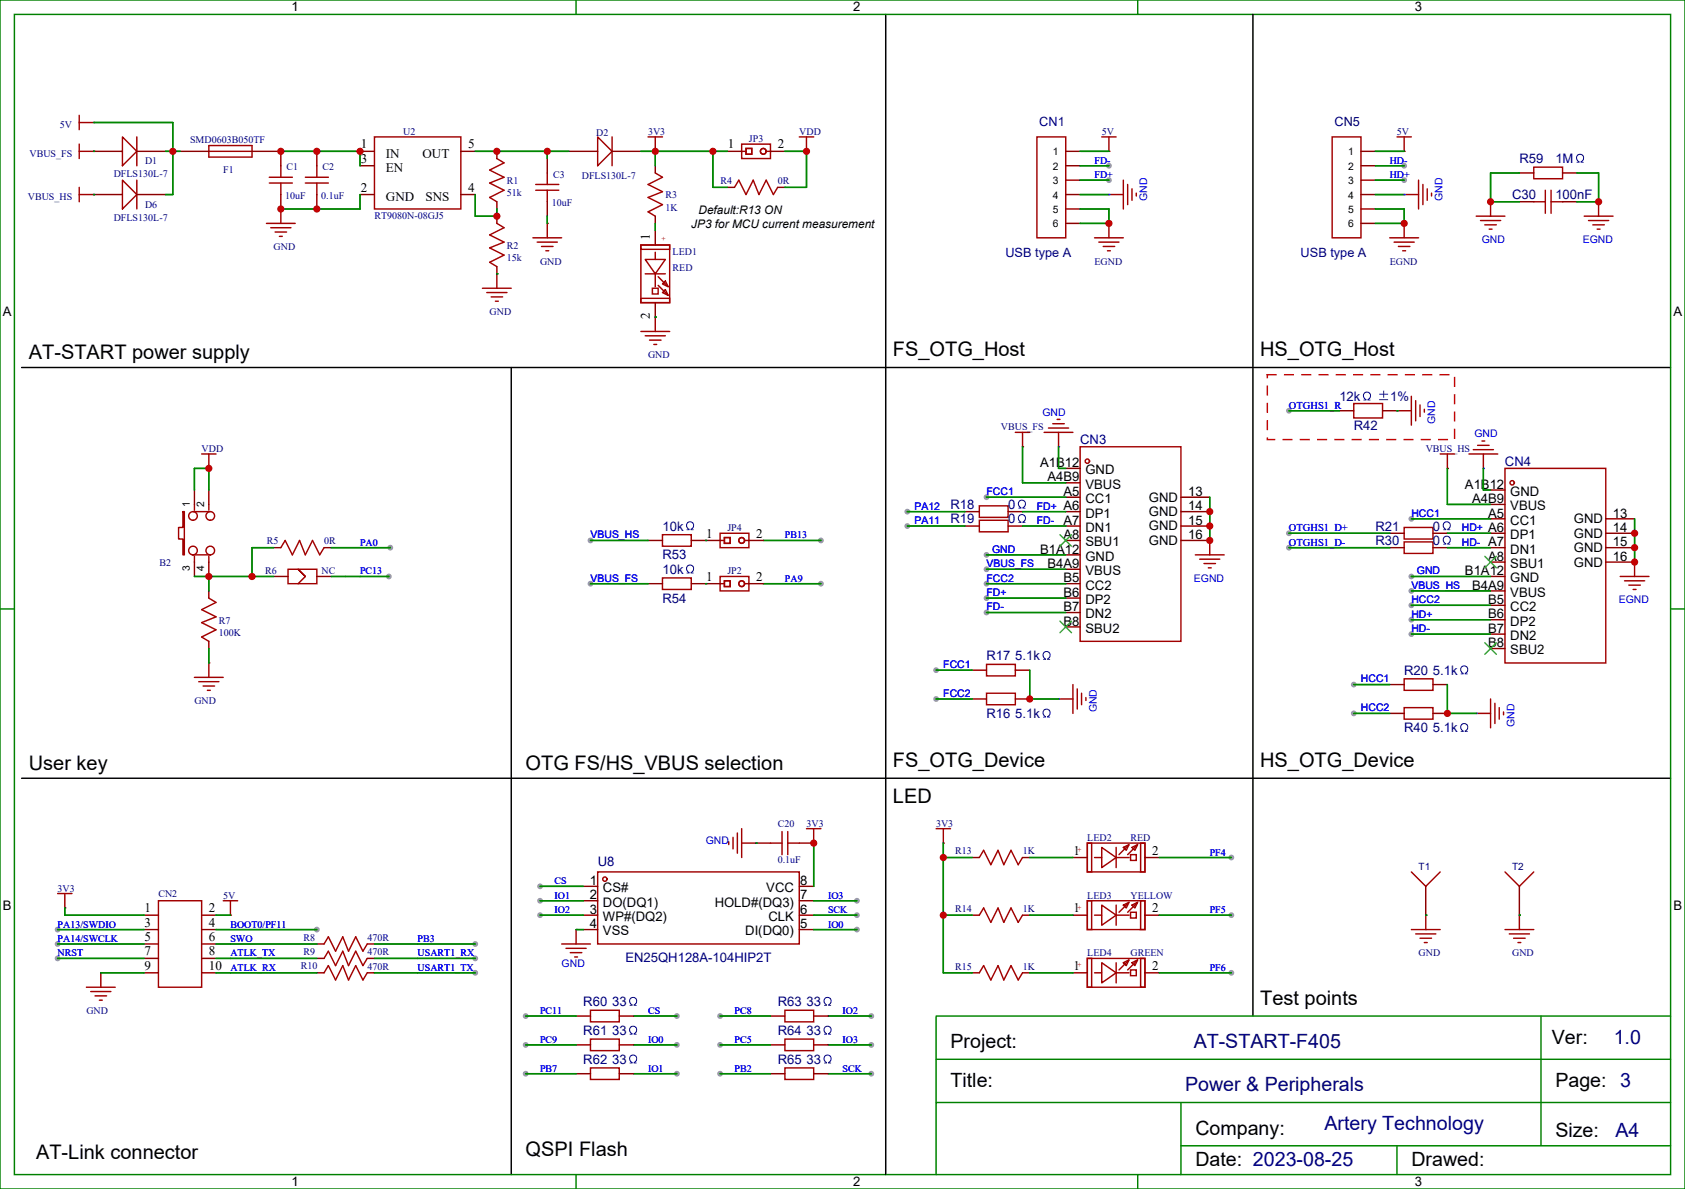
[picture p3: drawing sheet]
<svg xmlns="http://www.w3.org/2000/svg" width="413mm" height="291mm" viewBox="0 0 413 291" stroke-linecap="round" stroke-linejoin="round" font-family="sans-serif">
<g fill="#999">
<circle cx="95.3" cy="141.1" r=".71"/>
<circle cx="14.1" cy="227.5" r=".71"/>
<circle cx="14.1" cy="231.1" r=".71"/>
<circle cx="14.1" cy="234.6" r=".71"/>
<circle cx="116.4" cy="231.1" r=".71"/>
<circle cx="116.4" cy="234.6" r=".71"/>
<circle cx="116.4" cy="238.1" r=".71"/>
<circle cx="201.1" cy="132.3" r=".71"/>
<circle cx="201.1" cy="142.9" r=".71"/>
<circle cx="77.6" cy="227.5" r=".71"/>
<circle cx="222.3" cy="128.8" r=".71"/>
<circle cx="222.3" cy="125.2" r=".71"/>
<circle cx="229.3" cy="164" r=".71"/>
<circle cx="229.3" cy="171.1" r=".71"/>
<circle cx="241.7" cy="139.3" r=".71"/>
<circle cx="241.7" cy="135.8" r=".71"/>
<circle cx="241.7" cy="121.7" r=".71"/>
<circle cx="241.7" cy="142.9" r=".71"/>
<circle cx="241.7" cy="146.4" r=".71"/>
<circle cx="241.7" cy="149.9" r=".71"/>
<circle cx="331.6" cy="167.6" r=".71"/>
<circle cx="331.6" cy="174.6" r=".71"/>
<circle cx="345.7" cy="144.6" r=".71"/>
<circle cx="345.7" cy="141.1" r=".71"/>
<circle cx="345.7" cy="127" r=".71"/>
<circle cx="345.7" cy="148.2" r=".71"/>
<circle cx="345.7" cy="151.7" r=".71"/>
<circle cx="345.7" cy="155.2" r=".71"/>
<circle cx="344" cy="40.6" r=".71"/>
<circle cx="344" cy="44.1" r=".71"/>
<circle cx="271.6" cy="44.1" r=".71"/>
<circle cx="271.6" cy="40.6" r=".71"/>
<circle cx="315.7" cy="100.5" r=".71"/>
<circle cx="95.6" cy="134.1" r=".71"/>
<circle cx="144.6" cy="132.3" r=".71"/>
<circle cx="144.6" cy="142.9" r=".71"/>
<circle cx="315.7" cy="130.5" r=".71"/>
<circle cx="315.7" cy="134.1" r=".71"/>
<circle cx="301.6" cy="209.9" r=".71"/>
<circle cx="301.6" cy="224" r=".71"/>
<circle cx="301.6" cy="238.1" r=".71"/>
<circle cx="132.3" cy="217" r=".71"/>
<circle cx="132.3" cy="220.5" r=".71"/>
<circle cx="132.3" cy="224" r=".71"/>
<circle cx="209.9" cy="220.5" r=".71"/>
<circle cx="209.9" cy="224" r=".71"/>
<circle cx="209.9" cy="227.5" r=".71"/>
<circle cx="165.8" cy="248.7" r=".71"/>
<circle cx="165.8" cy="262.8" r=".71"/>
<circle cx="165.8" cy="255.8" r=".71"/>
<circle cx="213.4" cy="248.7" r=".71"/>
<circle cx="213.4" cy="262.8" r=".71"/>
<circle cx="213.4" cy="255.8" r=".71"/>
<circle cx="128.8" cy="248.7" r=".71"/>
<circle cx="128.8" cy="255.8" r=".71"/>
<circle cx="128.8" cy="262.8" r=".71"/>
<circle cx="176.4" cy="248.7" r=".71"/>
<circle cx="176.4" cy="255.8" r=".71"/>
<circle cx="176.4" cy="262.8" r=".71"/>
</g>
<path d="M65.3 54.7h7M66.3 55.7h5M67.4 56.8h2.8M68.4 57.9h.7M68.8 51.2v3.5" fill="none" stroke="#a10000" stroke-width=".35"/>
<circle cx="68.8" cy="51.2" r=".18" fill="#870000"/>
<path d="M130.5 58.2h7.1M131.6 59.3h4.9M134.1 54.7v3.5M132.6 60.3h2.9M133.7 61.4h.7" fill="none" stroke="#a10000" stroke-width=".35"/>
<circle cx="134.1" cy="54.7" r=".18" fill="#870000"/>
<path d="M19.4 30h3.5M19.4 28.2v3.6" fill="none" stroke="#a10000" stroke-width=".35"/>
<circle cx="22.9" cy="30" r=".18" fill="#870000"/>
<path d="M19.4 37h3.5M19.4 35.3v3.5" fill="none" stroke="#a10000" stroke-width=".35"/>
<circle cx="22.9" cy="37" r=".18" fill="#870000"/>
<path d="M158.7 33.5h3.6M160.5 33.5v3.5" fill="none" stroke="#a10000" stroke-width=".35"/>
<circle cx="160.5" cy="37" r=".18" fill="#870000"/>
<path d="M160.5 77.6v3.5M157 81.1h7M158 82.2h5M159.1 83.3h2.8M160.2 84.3h.7" fill="none" stroke="#a10000" stroke-width=".35"/>
<circle cx="160.5" cy="77.6" r=".18" fill="#870000"/>
<path d="M195.8 33.5h3.5M197.6 33.5v3.5" fill="none" stroke="#a10000" stroke-width=".35"/>
<circle cx="197.6" cy="37" r=".18" fill="#870000"/>
<path d="M14.1 218.7h3.5M15.9 218.7v3.5" fill="none" stroke="#a10000" stroke-width=".35"/>
<circle cx="15.9" cy="222.3" r=".18" fill="#870000"/>
<path d="M54.7 220.5h3.5M56.4 220.5v3.5" fill="none" stroke="#a10000" stroke-width=".35"/>
<circle cx="56.4" cy="224" r=".18" fill="#870000"/>
<path d="M24.7 238.1v3.6M21.2 241.7h7M22.2 242.7h5M23.3 243.8h2.8M24.3 244.8h.7" fill="none" stroke="#a10000" stroke-width=".35"/>
<circle cx="24.7" cy="238.1" r=".18" fill="#870000"/>
<path d="M268.1 58.2h7.1M269.2 59.3h4.9M271.6 54.7v3.5M270.2 60.3h2.8M271.3 61.4h.7" fill="none" stroke="#a10000" stroke-width=".35"/>
<circle cx="271.6" cy="54.7" r=".18" fill="#870000"/>
<path d="M47.6 165.8h7.1M48.7 166.9h4.9M49.7 167.9h2.9M50.8 169h.7M51.2 162.3v3.5" fill="none" stroke="#a10000" stroke-width=".35"/>
<circle cx="51.2" cy="162.3" r=".18" fill="#870000"/>
<path d="M49.4 111.1h3.5M51.2 111.1v3.6" fill="none" stroke="#a10000" stroke-width=".35"/>
<circle cx="51.2" cy="114.7" r=".18" fill="#870000"/>
<path d="M229.3 202.8h3.5M231.1 202.8v3.6" fill="none" stroke="#a10000" stroke-width=".35"/>
<circle cx="231.1" cy="206.4" r=".18" fill="#870000"/>
<path d="M269.9 33.5h3.5M271.6 33.5v3.5" fill="none" stroke="#a10000" stroke-width=".35"/>
<circle cx="271.6" cy="37" r=".18" fill="#870000"/>
<path d="M118.2 70.6h7M119.2 71.6h5M120.3 72.7h2.8M121.4 73.7h.7M121.7 67v3.6" fill="none" stroke="#a10000" stroke-width=".35"/>
<circle cx="121.7" cy="67" r=".18" fill="#870000"/>
<g fill="none" stroke="#a10000" stroke-width=".35">
<path d="M30 33.5l3.5 3.5-3.5 3.6zM33.5 33.5v7.1M51.2 37h10.5M51.2 35.6h10.5v2.9h-10.5zM91.7 33.5h21.2v17.7h-21.2zM121.7 38.8l1.8 1.1-3.6 1.7 3.6 1.8-3.6 1.4 3.6 1.8-3.6 1.7 1.8 1.1M146.4 33.5l3.5 3.5-3.5 3.6zM149.9 33.5v7.1M181.7 35.3h7v3.5h-7zM181.7 37h1M182.7 36.3h1.4v1.4h-1.4zM187.7 37h1"/>
<path d="M254 33.5h7.1v24.7h-7.1zM66 43.4h5.6M66 44.8h5.6M68.8 40.6v2.8M68.8 44.8v2.8M74.8 43.4h5.6M74.8 44.8h5.6M77.6 40.6v2.8M77.6 44.8v2.8M121.7 54.7l1.8 1-3.6 1.8 3.6 1.8-3.6 1.4 3.6 1.7-3.6 1.8 1.8 1.1M131.2 45.2h5.7M131.2 46.6h5.7"/>
<path d="M134.1 42.3v2.9M134.1 46.6v2.8M157 60h7v14.1h-7zM157 60h7v1h-7zM160.5 42.3l1.8 1.1-3.5 1.8 3.5 1.7-3.5 1.4 3.5 1.8-3.5 1.8 1.7 1M179.9 45.9l1.1-1.8 1.7 3.5 1.8-3.5 1.4 3.5 1.8-3.5 1.7 3.5 1.1-1.7M157 73h7v1.1h-7zM158 67h5M158 63.5h5l-2.5 3.5zM159.8 70.6h1.4v1.4h-1.4zM160.5 61.7v1.8M160.5 67v3.2"/>
<path d="M161.2 67.7l2.1 2.1M161.2 69.8l2.1 2.2M163 70.9l.7 1.4-1.4-.7zM163 68.8l.7 1.4-1.4-.7zM44.8 125.2h.4v10.6h-.4v-3.9h-1.1v-2.8h1.1zM47.3 125.2h4.2M47.3 135.8h4.2M47.6 123.5v1.4M47.6 136.2v1.4M51.2 123.5v1.4M51.2 136.2v1.4M68.8 134.1l1-1.8 1.8 3.5 1.8-3.5 1.4 3.5 1.8-3.5 1.7 3.5 1.1-1.7"/>
<path d="M70.6 139.3h7v3.6h-7zM51.2 146.4l1.7 1.1-3.5 1.7 3.5 1.8-3.5 1.4 3.5 1.8-3.5 1.7 1.8 1.1M74.8 141.1l-1.8-1.8 1.8 1.8M74.8 141.1l-1.8 1.8M239.9 209.9l1-1.8 1.8 3.6 1.8-3.6 1.4 3.6 1.7-3.6 1.8 3.6 1.1-1.8M266.3 206.4h14.2v7h-14.2zM266.3 206.4h1.1v7h-1.1zM268.1 209.9h1.8M269.9 207.4l3.5 2.5-3.5 2.5zM273.4 207.4v5M273.4 209.9h3.2M275.2 207.4l1.4-.7-.7 1.4z"/>
<path d="M276.2 207.1l-2.1 2.1M276.9 209.2h1.4v1.4h-1.4zM277.3 207.4l1.4-.7-.7 1.4zM278.3 207.1l-2.1 2.1M279.4 206.4h1.1v7h-1.1zM38.8 220.5h10.6v21.2h-10.6zM79.4 231.1l1-1.8 1.8 3.5 1.8-3.5 1.4 3.5 1.7-3.5 1.8 3.5 1.1-1.7M79.4 234.6l1-1.8 1.8 3.6 1.8-3.6 1.4 3.6 1.7-3.6 1.8 3.6 1.1-1.8M79.4 238.1l1-1.7 1.8 3.5 1.8-3.5 1.4 3.5 1.7-3.5 1.8 3.5 1.1-1.8M239.9 224l1-1.8 1.8 3.6 1.8-3.6 1.4 3.6 1.7-3.6 1.8 3.6 1.1-1.8M239.9 238.1l1-1.7 1.8 3.5 1.8-3.5 1.4 3.5 1.7-3.5 1.8 3.5 1.1-1.8M266.3 234.6h14.2v7.1h-14.2z"/>
<path d="M266.3 234.6h1.1v7.1h-1.1zM266.3 220.5h14.2v7h-14.2zM266.3 220.5h1.1v7h-1.1zM268.1 238.1h1.8M268.1 224h1.8M269.9 235.7l3.5 2.4-3.5 2.5zM269.9 221.5l3.5 2.5-3.5 2.5zM273.4 221.5v5M273.4 235.7v4.9M273.4 238.1h3.2M273.4 224h3.2M275.2 235.7l1.4-.8-.7 1.5z"/>
<path d="M275.2 221.5l1.4-.7-.7 1.4zM276.2 235.3l-2.1 2.1M276.2 221.2l-2.1 2.1M276.9 237.4h1.4v1.4h-1.4zM276.9 223.3h1.4v1.4h-1.4zM277.3 235.7l1.4-.8-.7 1.5zM277.3 221.5l1.4-.7-.7 1.4zM278.3 235.3l-2.1 2.1M278.3 221.2l-2.1 2.1M279.4 234.6h1.1v7.1h-1.1zM279.4 220.5h1.1v7h-1.1zM345.7 227.5h7.1"/>
<path d="M346.8 228.6h4.9M347.8 229.7h2.9M348.9 230.7h.7M349.2 224v3.5"/>
<circle cx="187" cy="37" r=".71"/>
<circle cx="47.3" cy="126.3" r="1.06"/>
<circle cx="47.3" cy="134.8" r="1.06"/>
<circle cx="51.5" cy="126.3" r="1.06"/>
<circle cx="51.5" cy="134.8" r="1.06"/>
</g>
<g fill="none" stroke="#870000" stroke-width=".35">
<path d="M22.9 37h7.1M33.5 37h7.1M44.1 37h7.1M61.7 37h7.1v3.6M77.6 37v3.6M88.2 37h3.5M112.9 37h3.5M121.7 37v1.8M134.1 38.8v3.5M139.3 37h7.1M149.9 37h7.1M178.2 37h3.5"/>
<path d="M188.7 37h3.6M261.1 37h3.5M68.8 47.6v3.6M77.6 47.6v3.6M88.2 47.6h3.5M88.2 40.6h3.5M112.9 47.6h3.5M121.7 49.4v1.8M121.7 52.9v1.8M134.1 49.4v3.5M160.5 40.6v1.7M160.5 52.9v1.8"/>
<path d="M160.5 56.4v3.6M178.2 45.9h1.7M190.5 45.9h1.8M261.1 47.6h3.5M261.1 40.6h3.5M261.1 44.1h3.5M261.1 51.2h3.5M261.1 54.7h3.5M121.7 65.3v1.7M160.5 74.1v3.5M47.6 119.9v3.6M51.2 119.9v3.6"/>
<path d="M47.6 137.6v3.5M51.2 137.6v3.5M67 134.1h1.8M79.4 134.1h1.7M51.2 144.6v1.8M51.2 157v1.7M67 141.1h3.6M77.6 141.1h3.5M238.1 209.9h1.8M250.5 209.9h1.7M262.8 209.9h3.5M280.5 209.9h3.5"/>
<path d="M35.3 224h3.5M35.3 227.5h3.5M35.3 231.1h3.5M35.3 234.6h3.5M35.3 238.1h3.5M49.4 224h3.5M49.4 227.5h3.5M49.4 231.1h3.5M49.4 234.6h3.5M49.4 238.1h3.5M77.6 231.1h1.8M77.6 234.6h1.8"/>
<path d="M77.6 238.1h1.8M90 231.1h1.7M90 234.6h1.7M90 238.1h1.7M238.1 224h1.8M238.1 238.1h1.8M250.5 224h1.7M250.5 238.1h1.7M262.8 224h3.5M262.8 238.1h3.5M280.5 224h3.5M280.5 238.1h3.5"/>
</g>
<path d="M217 3.5v187M5.3 90h403.9M125.2 90v197.5M5.3 190.5h403.9M306.9 190.5v58.2" fill="none" stroke="#000" stroke-width=".35"/>
<circle cx="349.2" cy="224" r=".18" fill="#870000"/>
<path d="M345.7 213.4l3.5 3.6 3.6-3.6M368.7 213.4l3.5 3.6 3.5-3.6M368.7 227.5h7M369.7 228.6h4.9M370.8 229.7h2.8M371.8 230.7h.7M372.2 224v3.5" fill="none" stroke="#a10000" stroke-width=".35"/>
<path d="M349.2 217v7M372.2 217v7" fill="none" stroke="#870000" stroke-width=".35"/>
<circle cx="372.2" cy="224" r=".18" fill="#870000"/>
<g fill="none" stroke="#008700" stroke-width=".35">
<path d="M68.8 37h19.4v3.6M116.4 37h22.9M134.1 37v1.8M157 37h21.2M160.5 37v3.6M174.6 37v8.9h3.6M192.3 37h5.3v8.9h-5.3M88.2 47.6v3.6h-19.4M116.4 47.6v5.3h5.3v-1.7M134.1 52.9v1.8M160.5 54.7v1.7M51.2 119.9v-5.2h-3.6v5.2"/>
<path d="M67 134.1h-5.3v7M47.6 141.1h19.4M51.2 141.1v3.5M51.2 158.7v3.6M81.1 141.1h14.1M231.1 206.4v31.7h7M231.1 209.9h7M252.2 209.9h10.6M14.1 227.5h21.2M14.1 231.1h21.2M14.1 234.6h21.2M15.9 222.2v1.8h19.4"/>
<path d="M24.7 238.1h10.6M52.9 224h3.5M52.9 231.1h24.7M52.9 234.6h24.7M52.9 238.1h24.7M91.7 231.1h24.7M91.7 234.6h24.7M91.7 238.1h24.7M231.1 224h7M252.2 224h10.6M252.2 238.1h10.6"/>
</g>
<g fill="#008700">
<circle cx="22.9" cy="37" r=".18"/>
<circle cx="160.5" cy="77.6" r=".18"/>
<circle cx="121.7" cy="67" r=".18"/>
<circle cx="349.2" cy="224" r=".18"/>
<circle cx="372.2" cy="224" r=".18"/>
</g>
<path d="M388.1 52.9h7M389.1 54h5M390.2 55h2.8M391.2 56.1h.7M391.6 49.4v3.5" fill="none" stroke="#a10000" stroke-width=".35"/>
<circle cx="391.6" cy="49.4" r=".18" fill="#00f"/>
<path d="M361.6 52.9h7.1M362.7 54h4.9M363.7 55h2.8M364.8 56.1h.7M365.1 49.4v3.5" fill="none" stroke="#a10000" stroke-width=".35"/>
<circle cx="365.1" cy="49.4" r=".18" fill="#00f"/>
<path d="M375.7 40.9h7.1v2.8h-7.1zM375.7 49.4h2.8M378.5 46.6v5.6M379.9 46.6v5.6M379.9 49.4h2.9" fill="none" stroke="#a10000" stroke-width=".35"/>
<path d="M372.2 49.4h3.5M372.2 42.3h3.5M382.8 49.4h3.5M382.8 42.3h3.5" fill="none" stroke="#870000" stroke-width=".35"/>
<path d="M386.4 37.9a1.04 1.04 0 0 1 1.5 .2 1.04 1.04 0 0 1-.4 1.5h.4v.2h-.7v-.3a.81 .81 0 0 0 .5-1.2 .81 .81 0 0 0-1.3 0 .81 .81 0 0 0 .5 1.2v.3h-.7v-.2h.4a1.1 1.1 0 0 1-.2-1.7z" fill="#000080"/>
<path d="M372.2 42.3h-7.1v7.1h7.1M386.3 42.3h5.3v7.1h-5.3M187 132.3h14.1M187 142.9h14.1M52.9 227.5h24.7" fill="none" stroke="#008700" stroke-width=".35"/>
<g fill="none" stroke="#008000" stroke-width=".35">
<path d="M0 0h412.7v291h-412.7zM3.5 3.5h405.7v284h-405.7zM141.1 0v3.5M278.7 0v3.5M0 149h3.5M409.2 149h3.5M377.5 248.7v31.8M409.2 259.3h-179.9v10.6M409.2 248.7h-179.9v10.6M289.3 269.9v17.6M409.2 269.9h-179.9v17.6M141.1 287.5v3.5"/>
<path d="M278.7 287.5v3.5M289.3 280.5h119.9M342.2 280.5v7"/>
</g>
<path d="M292.8 135.8h7.1M293.9 136.9h4.9M294.9 137.9h2.8M296 139h.7M296.3 132.3v3.5" fill="none" stroke="#a10000" stroke-width=".35"/>
<circle cx="296.3" cy="132.3" r=".18" fill="#00f"/>
<g fill="none" stroke="#a10000" stroke-width=".35">
<path d="M264.6 109.4h24.7v47.6h-24.7zM241.7 162.6h7v2.9h-7z"/>
<circle cx="266.3" cy="112.9" r=".53"/>
</g>
<g fill="none" stroke="#870000" stroke-width=".35">
<path d="M261.1 118.2h3.5M261.1 114.7h3.5M261.1 132.3h3.5M261.1 128.8h3.5M261.1 125.2h3.5M261.1 121.7h3.5M261.1 139.3h3.5M261.1 135.8h3.5M289.3 132.3h7M289.3 128.8h7M289.3 125.2h7M289.3 121.7h7"/>
<path d="M261.1 153.5h3.5M261.1 149.9h3.5M261.1 146.4h3.5M261.1 142.9h3.5M238.1 164h3.6M248.7 164h3.5"/>
</g>
<path d="M259.6 130.9l2.9 2.8M262.5 130.9l-2.9 2.8M259.6 152l2.9 2.9M262.5 152l-2.9 2.9" fill="none" stroke="#3c3" stroke-width=".35"/>
<path d="M255.7 159.6a1.04 1.04 0 0 1 1.5 .2 1.04 1.04 0 0 1-.4 1.5h.4v.2h-.7v-.3a.81 .81 0 0 0 .5-1.2 .81 .81 0 0 0-1.3 0 .81 .81 0 0 0 .5 1.2v.3h-.7v-.2h.5a1.1 1.1 0 0 1-.3-1.7z" fill="#000080"/>
<path d="M239.9 123.8h7v2.8h-7z" fill="none" stroke="#a10000" stroke-width=".35"/>
<path d="M236.4 125.2h3.5M246.9 125.2h3.6" fill="none" stroke="#870000" stroke-width=".35"/>
<path d="M249.6 122.6a1.04 1.04 0 0 1 1.6 .2 1.04 1.04 0 0 1-.5 1.5h.5v.2h-.8l.1-.3a.81 .81 0 0 0 .5-1.3 .81 .81 0 0 0-1.4 0 .81 .81 0 0 0 .6 1.3v.3h-.7v-.2h.4a1.1 1.1 0 0 1-.3-1.7z" fill="#000080"/>
<path d="M239.9 127.4h7v2.8h-7z" fill="none" stroke="#a10000" stroke-width=".35"/>
<path d="M236.4 128.8h3.5M246.9 128.8h3.6" fill="none" stroke="#870000" stroke-width=".35"/>
<path d="M249.6 126.1a1.04 1.04 0 0 1 1.6 .2 1.04 1.04 0 0 1-.5 1.5h.5v.2h-.8l.1-.3a.81 .81 0 0 0 .5-1.3 .81 .81 0 0 0-1.4 0 .81 .81 0 0 0 .6 1.3v.3h-.7v-.2h.4a1.1 1.1 0 0 1-.3-1.7z" fill="#000080"/>
<path d="M255.8 105.8h7M256.8 104.8h5M257.9 103.7h2.8M258.9 102.7h.7M259.3 105.8v3.6" fill="none" stroke="#a10000" stroke-width=".35"/>
<circle cx="259.3" cy="109.4" r=".18" fill="#00f"/>
<path d="M222.2 128.8h14.2M222.2 125.2h14.2M250.5 128.8h10.6M250.5 125.2h10.6" fill="none" stroke="#008700" stroke-width=".35"/>
<path d="M248.7 105.8h3.5M250.5 105.8v3.6" fill="none" stroke="#a10000" stroke-width=".35"/>
<circle cx="250.5" cy="109.4" r=".18" fill="#870000"/>
<path d="M250.5 109.4v8.8h10.6M259.3 109.4v5.3h1.8" fill="none" stroke="#008700" stroke-width=".35"/>
<path d="M241.7 169.7h7v2.8h-7z" fill="none" stroke="#a10000" stroke-width=".35"/>
<path d="M238.1 171.1h3.6M248.7 171.1h3.5" fill="none" stroke="#870000" stroke-width=".35"/>
<path d="M255.7 173.7a1.04 1.04 0 0 1 1.5 .2 1.04 1.04 0 0 1-.4 1.5h.4v.2h-.7v-.3a.81 .81 0 0 0 .5-1.2 .81 .81 0 0 0-1.3 0 .81 .81 0 0 0 .5 1.2v.3h-.7v-.2h.5a1.1 1.1 0 0 1-.3-1.7z" fill="#000080"/>
<path d="M229.3 164h8.8M229.3 171.1h8.8" fill="none" stroke="#008700" stroke-width=".35"/>
<path d="M259.3 171.1h3.5M262.8 167.6v7M263.9 168.6v5M264.9 169.7v2.8M266 170.7v.7" fill="none" stroke="#a10000" stroke-width=".35"/>
<circle cx="259.3" cy="171.1" r=".18" fill="#00f"/>
<path d="M241.7 139.3h19.4M241.7 135.8h19.4M241.7 121.7h19.4M241.7 142.9h19.4M241.7 146.4h19.4M241.7 149.9h19.4M252.2 164v7.1h7.1" fill="none" stroke="#008700" stroke-width=".35"/>
<path d="M400.4 137.6v3.5M396.9 141.1h7M397.9 142.2h5M399 143.2h2.8M400 144.3h.8" fill="none" stroke="#a10000" stroke-width=".35"/>
<circle cx="400.4" cy="137.6" r=".18" fill="#00f"/>
<g fill="none" stroke="#a10000" stroke-width=".35">
<path d="M368.7 114.7h24.6v47.6h-24.6zM344 166.2h7v2.8h-7z"/>
<circle cx="370.4" cy="118.2" r=".53"/>
</g>
<g fill="none" stroke="#870000" stroke-width=".35">
<path d="M365.1 119.9h3.6M365.1 137.6h3.6M365.1 134.1h3.6M365.1 130.5h3.6M365.1 127h3.6M365.1 123.5h3.6M393.3 137.6h7.1M393.3 134.1h7.1M393.3 130.5h7.1M393.3 127h7.1M365.1 158.7h3.6M365.1 155.2h3.6"/>
<path d="M365.1 151.7h3.6M365.1 148.2h3.6M365.1 144.6h3.6M365.1 141.1h3.6M340.4 167.6h3.6M351 167.6h3.5"/>
</g>
<path d="M363.7 136.2l2.8 2.8M366.5 136.2l-2.8 2.8M363.7 157.3l2.8 2.9M366.5 157.3l-2.8 2.9" fill="none" stroke="#3c3" stroke-width=".35"/>
<path d="M358 163.1a1.04 1.04 0 0 1 1.5 .3 1.04 1.04 0 0 1-.4 1.5h.4v.2h-.7v-.4a.81 .81 0 0 0 .5-1.2 .81 .81 0 0 0-1.3 0 .81 .81 0 0 0 .5 1.2v.4h-.7v-.2h.5a1.1 1.1 0 0 1-.3-1.8z" fill="#000080"/>
<path d="M344 129.1h7v2.8h-7z" fill="none" stroke="#a10000" stroke-width=".35"/>
<path d="M340.4 130.5h3.6M351 130.5h3.5" fill="none" stroke="#870000" stroke-width=".35"/>
<path d="M353.7 127.8a1.04 1.04 0 0 1 1.6 .3 1.04 1.04 0 0 1-.5 1.5h.5v.2h-.8v-.4a.81 .81 0 0 0 .6-1.2 .81 .81 0 0 0-1.4 0 .81 .81 0 0 0 .6 1.2v.4h-.8v-.2h.5a1.1 1.1 0 0 1-.3-1.8z" fill="#000080"/>
<path d="M344 132.6h7v2.9h-7z" fill="none" stroke="#a10000" stroke-width=".35"/>
<path d="M340.4 134.1h3.6M351 134.1h3.5" fill="none" stroke="#870000" stroke-width=".35"/>
<path d="M353.7 131.4a1.04 1.04 0 0 1 1.6 .2 1.04 1.04 0 0 1-.5 1.5h.5v.2h-.8v-.3a.81 .81 0 0 0 .6-1.3 .81 .81 0 0 0-1.4 0 .81 .81 0 0 0 .6 1.3v.3h-.8v-.2h.5a1.1 1.1 0 0 1-.3-1.7z" fill="#000080"/>
<path d="M359.8 111.1h7.1M360.9 110.1h4.9M361.9 109h2.9M363 107.9h.7M363.4 111.1v3.6" fill="none" stroke="#a10000" stroke-width=".35"/>
<circle cx="363.4" cy="114.7" r=".18" fill="#00f"/>
<path d="M354.5 130.5h10.6M354.5 134.1h10.6" fill="none" stroke="#008700" stroke-width=".35"/>
<path d="M352.8 111.1h3.5M354.5 111.1v3.6" fill="none" stroke="#a10000" stroke-width=".35"/>
<circle cx="354.5" cy="114.7" r=".18" fill="#870000"/>
<path d="M354.5 114.7v8.8h10.6M363.4 114.7v5.2h1.7" fill="none" stroke="#008700" stroke-width=".35"/>
<path d="M344 173.2h7v2.8h-7z" fill="none" stroke="#a10000" stroke-width=".35"/>
<path d="M340.4 174.6h3.6M351 174.6h3.5" fill="none" stroke="#870000" stroke-width=".35"/>
<path d="M358 177.2a1.04 1.04 0 0 1 1.5 .3 1.04 1.04 0 0 1-.4 1.5h.4v.2h-.7v-.4a.81 .81 0 0 0 .5-1.2 .81 .81 0 0 0-1.3 0 .81 .81 0 0 0 .5 1.2v.4h-.7v-.2h.5a1.1 1.1 0 0 1-.3-1.8z" fill="#000080"/>
<path d="M331.6 167.6h8.8M331.6 174.6h8.8" fill="none" stroke="#008700" stroke-width=".35"/>
<path d="M361.6 174.6h3.5M365.1 171.1v7.1M366.2 172.2v4.9M367.2 173.2v2.8M368.3 174.3v.7" fill="none" stroke="#a10000" stroke-width=".35"/>
<circle cx="361.6" cy="174.6" r=".18" fill="#00f"/>
<path d="M345.7 127h19.4M345.7 144.6h19.4M345.7 141.1h19.4M345.7 148.2h19.4M345.7 151.7h19.4M345.7 155.2h19.4M354.5 167.6v7h7.1" fill="none" stroke="#008700" stroke-width=".35"/>
<path d="M340.4 58.2h7.1M341.5 59.3h4.9M344 54.7v3.5M342.5 60.3h2.9M343.6 61.4h.7" fill="none" stroke="#a10000" stroke-width=".35"/>
<circle cx="344" cy="54.7" r=".18" fill="#870000"/>
<path d="M342.2 33.5h3.5M344 33.5v3.5" fill="none" stroke="#a10000" stroke-width=".35"/>
<circle cx="344" cy="37" r=".18" fill="#870000"/>
<path d="M326.3 33.5h7.1v24.7h-7.1zM331.6 98.8h7.1v3.5h-7.1z" fill="none" stroke="#a10000" stroke-width=".35"/>
<path d="M333.4 37h3.5M333.4 40.6h3.5M333.4 44.1h3.5M333.4 47.6h3.5M333.4 51.2h3.5M333.4 54.7h3.5M328.1 100.5h3.5M338.7 100.5h3.5" fill="none" stroke="#870000" stroke-width=".35"/>
<path d="M264.6 37h7M336.9 37h7.1M264.6 40.6h7M264.6 44.1h7M336.9 51.2h7.1v3.5h-7.1M336.9 40.6h7.1M336.9 44.1h7.1" fill="none" stroke="#008700" stroke-width=".35"/>
<g fill="#000080">
<path d="M334.2 96.1a1.04 1.04 0 0 1 1.5 .2 1.04 1.04 0 0 1-.4 1.5h.4v.2h-.7v-.3a.81 .81 0 0 0 .5-1.2 .81 .81 0 0 0-1.3 0 .81 .81 0 0 0 .5 1.2v.3h-.7v-.2h.4a1.1 1.1 0 0 1-.2-1.7z"/>
<path d="M337.8 97.7h2.2v.2h-2.2zM337.8 96.4h1v-.8h.3v.8h.9v.2h-.9v.8h-.3v-.8h-1z"/>
</g>
<path d="M315.7 100.5h12.4" fill="none" stroke="#008700" stroke-width=".35"/>
<path d="M345.7 97v7.1M346.8 98.1v4.9M347.8 99.1v2.9M342.2 100.5h3.5M348.9 100.2v.7" fill="none" stroke="#a10000" stroke-width=".35"/>
<circle cx="342.2" cy="100.5" r=".18" fill="#00f"/>
<circle cx="342.2" cy="100.5" r=".18" fill="#008700"/>
<path d="M306.9 3.5v187" fill="none" stroke="#000" stroke-width=".35"/>
<path d="M296.3 121.7v10.6" fill="none" stroke="#008700" stroke-width=".35"/>
<g fill="none" stroke="#a10000" stroke-width=".35">
<path d="M162.3 130.9h7v2.8h-7zM176.4 132.3h1M176.4 130.5h7v3.6h-7zM177.4 131.6h1.5v1.4h-1.5zM182.4 132.3h1M176.4 142.9h1M176.4 141.1h7v3.5h-7zM177.4 142.2h1.5v1.4h-1.5zM182.4 142.9h1"/>
<circle cx="181.7" cy="132.3" r=".71"/>
<circle cx="181.7" cy="142.9" r=".71"/>
</g>
<path d="M158.7 132.3h3.6M169.3 132.3h7.1M183.4 132.3h3.6M172.9 142.9h3.5M183.4 142.9h3.6" fill="none" stroke="#870000" stroke-width=".35"/>
<path d="M168.4 127.8a1.04 1.04 0 0 1 1.5 .3 1.04 1.04 0 0 1-.4 1.5h.4v.2h-.7v-.4a.81 .81 0 0 0 .5-1.2 .81 .81 0 0 0-1.3 0 .81 .81 0 0 0 .5 1.2v.4h-.7v-.2h.4a1.1 1.1 0 0 1-.2-1.8z" fill="#000080"/>
<circle cx="172.9" cy="132.3" r=".18" fill="#008700"/>
<path d="M162.3 141.5h7v2.8h-7z" fill="none" stroke="#a10000" stroke-width=".35"/>
<path d="M158.7 142.9h3.6M169.3 142.9h3.6" fill="none" stroke="#870000" stroke-width=".35"/>
<path d="M168.4 138.4a1.04 1.04 0 0 1 1.5 .3 1.04 1.04 0 0 1-.4 1.5h.4v.2h-.7v-.4a.81 .81 0 0 0 .5-1.2 .81 .81 0 0 0-1.3 0 .81 .81 0 0 0 .5 1.2v.4h-.7v-.2h.4a1.1 1.1 0 0 1-.2-1.8z" fill="#000080"/>
<circle cx="172.9" cy="142.9" r=".18" fill="#008700"/>
<path d="M81.1 134.1h14.5M144.6 132.3h14.2M315.7 134.1h24.7M315.7 130.5h24.7M400.4 127v10.6M144.6 142.9h14.2" fill="none" stroke="#008700" stroke-width=".35"/>
<path d="M19.4 47.6h3.5M19.4 45.9v3.5" fill="none" stroke="#a10000" stroke-width=".35"/>
<circle cx="22.9" cy="47.6" r=".18" fill="#870000"/>
<path d="M30 44.1l3.5 3.5-3.5 3.6zM33.5 44.1v7.1" fill="none" stroke="#a10000" stroke-width=".35"/>
<path d="M22.9 47.6h7.1M33.5 47.6h7.1" fill="none" stroke="#870000" stroke-width=".35"/>
<circle cx="22.9" cy="47.6" r=".18" fill="#008700"/>
<path d="M22.9 30h19.4v17.6h-1.7M40.6 37h3.5M264.6 47.6h7M264.6 51.2h7v3.5h-7" fill="none" stroke="#008700" stroke-width=".35"/>
<path d="M271.6 47.6h3.6M275.2 44.1v7.1M276.2 45.2v4.9M277.3 46.2v2.8M278.3 47.3v.7" fill="none" stroke="#a10000" stroke-width=".35"/>
<circle cx="271.6" cy="47.6" r=".18" fill="#00f"/>
<path d="M336.9 47.6h7.1" fill="none" stroke="#008700" stroke-width=".35"/>
<path d="M344 47.6h3.5M347.5 44.1v7.1M348.5 45.2v4.9M349.6 46.2v2.8M350.7 47.3v.7" fill="none" stroke="#a10000" stroke-width=".35"/>
<circle cx="344" cy="47.6" r=".18" fill="#00f"/>
<g fill="none" stroke="#a10000" stroke-width=".35">
<path d="M146.4 213.4h49.4v17.7h-49.4zM137.6 231.1h7M138.6 232.1h5M139.7 233.2h2.8M140.8 234.2h.7M141.1 227.5v3.6"/>
<circle cx="148.2" cy="215.2" r=".53"/>
</g>
<path d="M142.9 217h3.5M195.8 217h3.5M142.9 220.5h3.5M142.9 224h3.5M142.9 227.5h3.5M195.8 220.5h3.5M195.8 224h3.5M195.8 227.5h3.5" fill="none" stroke="#870000" stroke-width=".35"/>
<path d="M284 209.9h17.6M284 224h17.6M284 238.1h17.6" fill="none" stroke="#008700" stroke-width=".35"/>
<path d="M217 190.5v97" fill="none" stroke="#000" stroke-width=".35"/>
<circle cx="141.1" cy="227.5" r=".18" fill="#00f"/>
<path d="M132.3 217h10.6M132.3 220.5h10.6M132.3 224h10.6M141.1 227.5h1.8M199.3 227.5h10.6M199.3 220.5h10.6M199.3 224h10.6" fill="none" stroke="#008700" stroke-width=".35"/>
<path d="M188.7 206.4h2.9M191.6 203.6v5.6M193 206.4h2.8M193 203.6v5.6M197.6 202.8h3.5M199.3 202.8v3.6" fill="none" stroke="#a10000" stroke-width=".35"/>
<path d="M185.2 206.4h3.5M195.8 206.4h3.5" fill="none" stroke="#870000" stroke-width=".35"/>
<circle cx="199.3" cy="206.4" r=".18" fill="#870000"/>
<path d="M199.3 206.4v10.6" fill="none" stroke="#008700" stroke-width=".35"/>
<path d="M178.5 206v.7M179.6 205v2.8M180.6 203.9v4.9M181.7 206.4h3.5M181.7 202.8v7.1" fill="none" stroke="#a10000" stroke-width=".35"/>
<circle cx="185.2" cy="206.4" r=".18" fill="#00f"/>
<circle cx="185.2" cy="206.4" r=".18" fill="#008700"/>
<path d="M155.2 248.7h10.6M155.2 255.8h10.6M202.8 248.7h10.6M202.8 255.8h10.6M155.2 262.8h10.6M202.8 262.8h10.6" fill="none" stroke="#008700" stroke-width=".35"/>
<path d="M144.6 247.3h7.1v2.8h-7.1z" fill="none" stroke="#a10000" stroke-width=".35"/>
<path d="M141.1 248.7h3.5M151.7 248.7h3.5" fill="none" stroke="#870000" stroke-width=".35"/>
<path d="M154.4 244.3a1.04 1.04 0 0 1 1.6 .2 1.04 1.04 0 0 1-.5 1.5h.5v.2h-.8v-.3a.81 .81 0 0 0 .6-1.3 .81 .81 0 0 0-1.4 0 .81 .81 0 0 0 .6 1.3v.3h-.8v-.2h.5a1.1 1.1 0 0 1-.3-1.7z" fill="#000080"/>
<path d="M144.6 254.4h7.1v2.8h-7.1z" fill="none" stroke="#a10000" stroke-width=".35"/>
<path d="M141.1 255.8h3.5M151.7 255.8h3.5" fill="none" stroke="#870000" stroke-width=".35"/>
<path d="M154.4 251.3a1.04 1.04 0 0 1 1.6 .2 1.04 1.04 0 0 1-.5 1.6h.5v.1h-.8v-.3a.81 .81 0 0 0 .6-1.2 .81 .81 0 0 0-1.4 0 .81 .81 0 0 0 .6 1.2v.3h-.8v-.1h.5a1.1 1.1 0 0 1-.3-1.8z" fill="#000080"/>
<path d="M144.6 261.4h7.1v2.8h-7.1z" fill="none" stroke="#a10000" stroke-width=".35"/>
<path d="M141.1 262.8h3.5M151.7 262.8h3.5" fill="none" stroke="#870000" stroke-width=".35"/>
<path d="M154.4 258.4a1.04 1.04 0 0 1 1.6 .2 1.04 1.04 0 0 1-.5 1.5h.5v.2h-.8v-.3a.81 .81 0 0 0 .6-1.3 .81 .81 0 0 0-1.4 0 .81 .81 0 0 0 .6 1.3v.3h-.8v-.2h.5a1.1 1.1 0 0 1-.3-1.7z" fill="#000080"/>
<path d="M192.3 247.3h7v2.8h-7z" fill="none" stroke="#a10000" stroke-width=".35"/>
<path d="M188.7 248.7h3.6M199.3 248.7h3.5" fill="none" stroke="#870000" stroke-width=".35"/>
<path d="M202 244.3a1.04 1.04 0 0 1 1.6 .2 1.04 1.04 0 0 1-.5 1.5h.5v.2h-.8l.1-.3a.81 .81 0 0 0 .5-1.3 .81 .81 0 0 0-1.4 0 .81 .81 0 0 0 .6 1.3v.3h-.7v-.2h.4a1.1 1.1 0 0 1-.3-1.7z" fill="#000080"/>
<path d="M192.3 254.4h7v2.8h-7z" fill="none" stroke="#a10000" stroke-width=".35"/>
<path d="M188.7 255.8h3.6M199.3 255.8h3.5" fill="none" stroke="#870000" stroke-width=".35"/>
<path d="M202 251.3a1.04 1.04 0 0 1 1.6 .2 1.04 1.04 0 0 1-.5 1.6h.5v.1h-.8l.1-.3a.81 .81 0 0 0 .5-1.2 .81 .81 0 0 0-1.4 0 .81 .81 0 0 0 .6 1.2v.3h-.7v-.1h.4a1.1 1.1 0 0 1-.3-1.8z" fill="#000080"/>
<path d="M192.3 261.4h7v2.8h-7z" fill="none" stroke="#a10000" stroke-width=".35"/>
<path d="M188.7 262.8h3.6M199.3 262.8h3.5" fill="none" stroke="#870000" stroke-width=".35"/>
<path d="M202 258.4a1.04 1.04 0 0 1 1.6 .2 1.04 1.04 0 0 1-.5 1.5h.5v.2h-.8l.1-.3a.81 .81 0 0 0 .5-1.3 .81 .81 0 0 0-1.4 0 .81 .81 0 0 0 .6 1.3v.3h-.7v-.2h.4a1.1 1.1 0 0 1-.3-1.7z" fill="#000080"/>
<path d="M128.8 248.7h12.3M128.8 255.8h12.3M176.4 248.7h12.3M176.4 255.8h12.3M128.8 262.8h12.3M176.4 262.8h12.3" fill="none" stroke="#008700" stroke-width=".35"/>
<path d="M310.4 91.7h45.9v15.9h-45.9z" fill="none" stroke="#f00" stroke-width=".35" stroke-dasharray="2.1 2.1"/>
<g fill="#c00">
<circle cx="51.2" cy="114.7" r=".88"/>
<circle cx="77.6" cy="51.2" r=".88"/>
<circle cx="68.8" cy="51.2" r=".88"/>
<circle cx="121.7" cy="37" r=".88"/>
<circle cx="134.1" cy="37" r=".88"/>
<circle cx="121.7" cy="52.9" r=".88"/>
<circle cx="160.5" cy="37" r=".88"/>
<circle cx="174.6" cy="37" r=".88"/>
<circle cx="197.6" cy="37" r=".88"/>
<circle cx="88.2" cy="37" r=".88"/>
<circle cx="77.6" cy="37" r=".88"/>
<circle cx="68.8" cy="37" r=".88"/>
<circle cx="51.2" cy="141.1" r=".88"/>
<circle cx="61.7" cy="141.1" r=".88"/>
<circle cx="231.1" cy="209.9" r=".88"/>
<circle cx="231.1" cy="224" r=".88"/>
<circle cx="365.1" cy="49.4" r=".88"/>
<circle cx="391.6" cy="49.4" r=".88"/>
<circle cx="252.2" cy="171.1" r=".88"/>
<circle cx="354.5" cy="174.6" r=".88"/>
<circle cx="344" cy="54.7" r=".88"/>
<circle cx="296.3" cy="125.2" r=".88"/>
<circle cx="296.3" cy="128.8" r=".88"/>
<circle cx="296.3" cy="132.3" r=".88"/>
<circle cx="400.4" cy="130.5" r=".88"/>
<circle cx="400.4" cy="134.1" r=".88"/>
<circle cx="400.4" cy="137.6" r=".88"/>
<circle cx="42.3" cy="37" r=".88"/>
<circle cx="271.6" cy="54.7" r=".88"/>
<circle cx="199.3" cy="206.4" r=".88"/>
</g>
<g font-size="4.9">
<text x="7.1" y="88">AT-START power supply</text>
<text x="218.7" y="87.2">FS_OTG_Host</text>
<text x="308.7" y="87.2">HS_OTG_Host</text>
<text x="7.1" y="188.5">User key</text>
<text x="128.8" y="188.5">OTG FS/HS_VBUS selection</text>
<text x="218.7" y="187.8">FS_OTG_Device</text>
<text x="308.7" y="187.8">HS_OTG_Device</text>
<text x="218.7" y="196.6">LED</text>
<text x="308.7" y="246">Test points</text>
<text x="8.8" y="283.8">AT-Link connector</text>
<text x="128.8" y="283">QSPI Flash</text>
</g>
<g font-size="4.8">
<text x="232.8" y="256.6">Project:</text>
<text x="380.1" y="255.4">Ver:</text>
<text x="232.8" y="266">Title:</text>
<text x="381" y="266">Page: 3</text>
<text x="292.8" y="277.7">Company:</text>
<text x="381" y="278.4">Size:</text>
<text x="292.8" y="285.4">Date: 2023-08-25</text>
<text x="345.7" y="285.4">Drawed:</text>
</g>
<g font-size="4.8" fill="#006">
<text x="292.4" y="256.6">AT-START-F405</text>
<text x="290.3" y="267.1">Power &amp; Peripherals</text>
</g>
<g font-size="4.8" fill="#000080">
<text x="395.3" y="255.4">1.0</text>
<text x="324.4" y="276.6">Artery Technology</text>
<text x="395.7" y="278.4">A4</text>
</g>
<g font-size="3.2">
<text x="71.4" y="2.7">1</text>
<text x="209" y="2.7">2</text>
<text x="346.6" y="2.7">3</text>
<text x="88.4" y="36.3">1</text>
<text x="88.4" y="39.9">3</text>
<text x="94.5" y="38.6">IN</text>
<text x="103.5" y="38.6">OUT</text>
<text x="114.7" y="36.3">5</text>
<text x="178.3" y="36.3">1</text>
<text x="190.5" y="36.3">2</text>
<text x="88.4" y="46.9">2</text>
<text x="94.5" y="42.1">EN</text>
<text x="114.7" y="46.9">4</text>
<text x="94.5" y="49.2">GND</text>
<text x="104.2" y="49.2">SNS</text>
<text x="159.2" y="58.8" transform="rotate(-90 159.2 58.8)">1</text>
<text x=".7" y="77.3">A</text>
<text x="409.9" y="77.3">A</text>
<text x="159.2" y="78.1" transform="rotate(-90 159.2 78.1)">2</text>
<text x="254.8" y="114.3">A1B12</text>
<text x="256.6" y="117.9">A4B9</text>
<text x="265.9" y="119.6">VBUS</text>
<text x="265.9" y="116.1">GND</text>
<text x="358.8" y="119.6">A1B12</text>
<text x="260.5" y="124.9">A6</text>
<text x="260.5" y="121.4">A5</text>
<text x="265.9" y="123.2">CC1</text>
<text x="281.4" y="122.8">GND</text>
<text x="291" y="124.9">14</text>
<text x="291" y="121.4">13</text>
<text x="360.6" y="123.2">A4B9</text>
<text x="370" y="124.9">VBUS</text>
<text x="370" y="121.4">GND</text>
<text x="173" y="131.6">1</text>
<text x="185.2" y="131.6">2</text>
<text x="260.5" y="132">A8</text>
<text x="260.5" y="128.4">A7</text>
<text x="265.9" y="130.2">DN1</text>
<text x="265.9" y="126.7">DP1</text>
<text x="281.4" y="129.9">GND</text>
<text x="281.4" y="126.3">GND</text>
<text x="291" y="132">16</text>
<text x="291" y="128.4">15</text>
<text x="364.6" y="130.2">A6</text>
<text x="364.6" y="126.7">A5</text>
<text x="370" y="132">DP1</text>
<text x="370" y="128.4">CC1</text>
<text x="385.5" y="131.6">GND</text>
<text x="385.5" y="128.1">GND</text>
<text x="395.1" y="130.2">14</text>
<text x="395.1" y="126.7">13</text>
<text x="254.8" y="135.5">B1A12</text>
<text x="265.9" y="137.3">GND</text>
<text x="265.9" y="133.7">SBU1</text>
<text x="281.4" y="133.4">GND</text>
<text x="364.6" y="137.3">A8</text>
<text x="364.6" y="133.7">A7</text>
<text x="370" y="135.5">DN1</text>
<text x="385.5" y="135.1">GND</text>
<text x="395.1" y="137.3">16</text>
<text x="395.1" y="133.7">15</text>
<text x="173" y="142.2">1</text>
<text x="185.2" y="142.2">2</text>
<text x="256.6" y="139">B4A9</text>
<text x="260.5" y="142.6">B5</text>
<text x="265.9" y="140.8">VBUS</text>
<text x="358.8" y="140.8">B1A12</text>
<text x="370" y="142.6">GND</text>
<text x="370" y="139">SBU1</text>
<text x="385.5" y="138.7">GND</text>
<text x="260.5" y="149.6">B7</text>
<text x="260.5" y="146.1">B6</text>
<text x="265.9" y="147.8">DP2</text>
<text x="265.9" y="144.3">CC2</text>
<text x="360.6" y="144.3">B4A9</text>
<text x="364.6" y="147.8">B5</text>
<text x="370" y="149.6">CC2</text>
<text x="370" y="146.1">VBUS</text>
<text x="260.5" y="153.1">B8</text>
<text x="265.9" y="154.9">SBU2</text>
<text x="265.9" y="151.4">DN2</text>
<text x="364.6" y="154.9">B7</text>
<text x="364.6" y="151.4">B6</text>
<text x="370" y="153.1">DP2</text>
<text x="364.6" y="158.4">B8</text>
<text x="370" y="160.2">SBU2</text>
<text x="370" y="156.7">DN2</text>
<text x="263" y="209.2">1</text>
<text x="282.2" y="209.2">2</text>
<text x="144.4" y="216.6">1</text>
<text x="144.4" y="220.2">2</text>
<text x="147.7" y="218.4">CS#</text>
<text x="147.7" y="221.9">DO(DQ1)</text>
<text x="175.1" y="221.9">HOLD#(DQ3)</text>
<text x="187.7" y="218.4">VCC</text>
<text x="196" y="220.2">7</text>
<text x="196" y="216.6">8</text>
<text x=".7" y="222.8">B</text>
<text x="35.4" y="223.3">1</text>
<text x="35.4" y="226.8">3</text>
<text x="51.2" y="223.3">2</text>
<text x="51.2" y="226.8">4</text>
<text x="144.4" y="223.7">3</text>
<text x="144.4" y="227.2">4</text>
<text x="147.7" y="225.5">WP#(DQ2)</text>
<text x="188.2" y="225.5">CLK</text>
<text x="196" y="227.2">5</text>
<text x="196" y="223.7">6</text>
<text x="263" y="223.3">1</text>
<text x="282.2" y="223.3">2</text>
<text x="409.9" y="222.8">B</text>
<text x="35.4" y="230.4">5</text>
<text x="35.4" y="233.9">7</text>
<text x="51.2" y="230.4">6</text>
<text x="51.2" y="233.9">8</text>
<text x="147.7" y="229">VSS</text>
<text x="182.5" y="229">DI(DQ0)</text>
<text x="35.4" y="237.4">9</text>
<text x="51.2" y="237.4">10</text>
<text x="263" y="237.4">1</text>
<text x="282.2" y="237.4">2</text>
<text x="71.4" y="290.2">1</text>
<text x="209" y="290.2">2</text>
<text x="346.6" y="290.2">3</text>
</g>
<g font-size="3.2" fill="#000080">
<text x="372.2" y="39.9">R59</text>
<text x="381" y="39.9">1M</text>
<text x="370.4" y="48.7">C30</text>
<text x="381" y="48.7">100nF</text>
<text x="328.1" y="98.1">12k</text>
<text x="340.6" y="98.1">1%</text>
<text x="331.6" y="105.2">R42</text>
<text x="264.6" y="108.7">CN3</text>
<text x="368.7" y="114">CN4</text>
<text x="232.8" y="124.6">R18</text>
<text x="246.9" y="124.6">0</text>
<text x="162.3" y="129.9">10k</text>
<text x="232.8" y="128.1">R19</text>
<text x="246.9" y="128.1">0</text>
<text x="336.9" y="129.9">R21</text>
<text x="351" y="129.9">0</text>
<text x="162.3" y="136.9">R53</text>
<text x="336.9" y="133.4">R30</text>
<text x="351" y="133.4">0</text>
<text x="162.3" y="140.5">10k</text>
<text x="162.3" y="147.5">R54</text>
<text x="241.7" y="161.6">R17</text>
<text x="248.7" y="161.6">5.1k</text>
<text x="344" y="165.2">R20</text>
<text x="351" y="165.2">5.1k</text>
<text x="241.7" y="175.7">R16</text>
<text x="248.7" y="175.7">5.1k</text>
<text x="344" y="179.3">R40</text>
<text x="351" y="179.3">5.1k</text>
<text x="146.4" y="212">U8</text>
<text x="153.2" y="235.6">EN25QH128A-104HIP2T</text>
<text x="142.9" y="246.3">R60</text>
<text x="149.9" y="246.3">33</text>
<text x="190.5" y="246.3">R63</text>
<text x="197.6" y="246.3">33</text>
<text x="142.9" y="253.4">R61</text>
<text x="149.9" y="253.4">33</text>
<text x="190.5" y="253.4">R64</text>
<text x="197.6" y="253.4">33</text>
<text x="142.9" y="260.4">R62</text>
<text x="149.9" y="260.4">33</text>
<text x="190.5" y="260.4">R65</text>
<text x="197.6" y="260.4">33</text>
</g>
<g font-size="3.1" fill="#000080">
<text x="254.6" y="31">CN1</text>
<text x="326.9" y="31">CN5</text>
<text x="246.3" y="62.8">USB type A</text>
<text x="318.6" y="62.8">USB type A</text>
</g>
<g font-size="2.9">
<text x="171.1" y="52.3">Default:R13 ON</text>
<text x="169.3" y="55.9">JP3 for MCU current measurement</text>
</g>
<g font-size="2.6" fill="#00f">
<text x="281" y="49.1" transform="rotate(-90 281 49.1)">GND</text>
<text x="353.3" y="49.1" transform="rotate(-90 353.3 49.1)">GND</text>
<text x="363" y="59.5">GND</text>
<text x="387.7" y="59.5">EGND</text>
<text x="255.4" y="101.8">GND</text>
<text x="315.7" y="100">OTGHS1_R</text>
<text x="351.6" y="103.8" transform="rotate(-90 351.6 103.8)">GND</text>
<text x="361.2" y="107.1">GND</text>
<text x="224" y="124.7">PA12</text>
<text x="241.7" y="121.2">FCC1</text>
<text x="254" y="124.7">FD+</text>
<text x="144.6" y="131.8">VBUS_HS</text>
<text x="224" y="128.3">PA11</text>
<text x="254" y="128.3">FD-</text>
<text x="315.7" y="130">OTGHS1_D+</text>
<text x="345.7" y="126.5">HCC1</text>
<text x="358.1" y="130">HD+</text>
<text x="243" y="135.3">GND</text>
<text x="315.7" y="133.5">OTGHS1_D-</text>
<text x="358.1" y="133.5">HD-</text>
<text x="144.6" y="142.4">VBUS_FS</text>
<text x="241.7" y="138.8">VBUS_FS</text>
<text x="241.7" y="142.4">FCC2</text>
<text x="292.4" y="142.4">EGND</text>
<text x="347.1" y="140.6">GND</text>
<text x="241.7" y="145.9">FD+</text>
<text x="241.7" y="149.4">FD-</text>
<text x="345.7" y="144.1">VBUS_HS</text>
<text x="345.7" y="147.7">HCC2</text>
<text x="396.5" y="147.7">EGND</text>
<text x="345.7" y="151.2">HD+</text>
<text x="345.7" y="154.7">HD-</text>
<text x="231.1" y="163.5">FCC1</text>
<text x="333.4" y="167.1">HCC1</text>
<text x="231.1" y="170.6">FCC2</text>
<text x="268.7" y="174.4" transform="rotate(-90 268.7 174.4)">GND</text>
<text x="333.4" y="174.1">HCC2</text>
<text x="371" y="177.9" transform="rotate(-90 371 177.9)">GND</text>
<text x="172.9" y="206.7">GND</text>
<text x="137.6" y="236.7">GND</text>
</g>
<g font-size="2.5">
<text x="257.9" y="38">1</text>
<text x="257.9" y="41.5">2</text>
<text x="330.2" y="38">1</text>
<text x="330.2" y="41.5">2</text>
<text x="257.9" y="45.1">3</text>
<text x="330.2" y="45.1">3</text>
<text x="257.9" y="48.6">4</text>
<text x="257.9" y="52.1">5</text>
<text x="330.2" y="48.6">4</text>
<text x="330.2" y="52.1">5</text>
<text x="257.9" y="55.7">6</text>
<text x="330.2" y="55.7">6</text>
<text x="46.5" y="124.1" transform="rotate(-90 46.5 124.1)">1</text>
<text x="50" y="124.1" transform="rotate(-90 50 124.1)">2</text>
<text x="46.5" y="139.7" transform="rotate(-90 46.5 139.7)">3</text>
<text x="50" y="139.7" transform="rotate(-90 50 139.7)">4</text>
</g>
<g font-size="2.4" fill="#000080">
<text x="14.7" y="31.3">5V</text>
<text x="46.6" y="35">SMD0603B050TF</text>
<text x="98.8" y="33">U2</text>
<text x="146" y="33.2">D2</text>
<text x="158.7" y="33">3V3</text>
<text x="183.5" y="34.7">JP3</text>
<text x="195.8" y="33">VDD</text>
<text x="269.9" y="33">5V</text>
<text x="342.2" y="33">5V</text>
<text x="7.2" y="38.3">VBUS_FS</text>
<text x="35.5" y="40.2">D1</text>
<text x="70.2" y="41.7">C1</text>
<text x="79" y="41.7">C2</text>
<text x="27.9" y="43.4">DFLS130L-7</text>
<text x="54.7" y="42.4">F1</text>
<text x="124.2" y="45">R1</text>
<text x="135.5" y="43.5">C3</text>
<text x="142.5" y="43.8">DFLS130L-7</text>
<text x="176.5" y="45.1">R4</text>
<text x="190.6" y="45.1">0R</text>
<text x="6.8" y="48.9">VBUS_HS</text>
<text x="35.5" y="50.8">D6</text>
<text x="69.9" y="48.8">10uF</text>
<text x="78.7" y="48.8">0.1uF</text>
<text x="91.7" y="53.7">RT9080N-08GJ5</text>
<text x="124.2" y="48.1">51k</text>
<text x="135.1" y="50.5">10uF</text>
<text x="163" y="48.6">R3</text>
<text x="163" y="51.6">1K</text>
<text x="27.9" y="54">DFLS130L-7</text>
<text x="67" y="61.2">GND</text>
<text x="124.2" y="60.9">R2</text>
<text x="124.2" y="63.9">15k</text>
<text x="132.3" y="64.8">GND</text>
<text x="164.7" y="62.5">LED1</text>
<text x="268.1" y="64.8">EGND</text>
<text x="340.4" y="64.8">EGND</text>
<text x="164.7" y="66.4">RED</text>
<text x="119.9" y="77.1">GND</text>
<text x="158.7" y="87.7">GND</text>
<text x="245.2" y="105.3">VBUS_FS</text>
<text x="49.4" y="110.6">VDD</text>
<text x="349.2" y="110.6">VBUS_HS</text>
<text x="178.2" y="129.9">JP4</text>
<text x="65.4" y="133.3">R5</text>
<text x="79.4" y="133.3">0R</text>
<text x="39.1" y="138.5">B2</text>
<text x="64.9" y="140.5">R6</text>
<text x="78.8" y="140.5">NC</text>
<text x="178.2" y="140.5">JP2</text>
<text x="53.6" y="152.7">R7</text>
<text x="53.6" y="155.6">100K</text>
<text x="47.6" y="172.4">GND</text>
<text x="190.5" y="202.4">C20</text>
<text x="197.6" y="202.4">3V3</text>
<text x="229.3" y="202.4">3V3</text>
<text x="234" y="209.1">R13</text>
<text x="250.5" y="209.1">1K</text>
<text x="266.3" y="205.9">LED2</text>
<text x="276.9" y="205.9">RED</text>
<text x="190.5" y="211.2">0.1uF</text>
<text x="347.5" y="212.9">T1</text>
<text x="370.4" y="212.9">T2</text>
<text x="14.1" y="218.2">3V3</text>
<text x="38.8" y="219.5">CN2</text>
<text x="54.7" y="220">5V</text>
<text x="266.3" y="220">LED3</text>
<text x="276.9" y="220">YELLOW</text>
<text x="234" y="223.2">R14</text>
<text x="250.5" y="223.2">1K</text>
<text x="74.3" y="230.2">R8</text>
<text x="74.3" y="233.8">R9</text>
<text x="90" y="230.3">470R</text>
<text x="90" y="233.8">470R</text>
<text x="73.7" y="237.3">R10</text>
<text x="90" y="237.3">470R</text>
<text x="234" y="237.3">R15</text>
<text x="250.5" y="237.3">1K</text>
<text x="266.3" y="234.1">LED4</text>
<text x="276.9" y="234.1">GREEN</text>
<text x="347.5" y="234.1">GND</text>
<text x="370.4" y="234.1">GND</text>
<text x="21.2" y="248.2">GND</text>
</g>
<g font-size="2.4" fill="#00f">
<text x="268.1" y="40.1">FD-</text>
<text x="340.4" y="40.1">HD-</text>
<text x="268.1" y="43.6">FD+</text>
<text x="340.4" y="43.6">HD+</text>
<text x="192.3" y="131.8">PB13</text>
<text x="88.2" y="133.6">PA0</text>
<text x="88.2" y="140.6">PC13</text>
<text x="192.3" y="142.4">PA9</text>
<text x="296.3" y="209.4">PF4</text>
<text x="135.8" y="216.5">CS</text>
<text x="135.8" y="220">IO1</text>
<text x="202.8" y="220">IO3</text>
<text x="14.1" y="227.1">PA13/SWDIO</text>
<text x="56.4" y="227.1">BOOT0/PF11</text>
<text x="135.8" y="223.5">IO2</text>
<text x="202.8" y="223.5">SCK</text>
<text x="202.8" y="227.1">IO0</text>
<text x="296.3" y="223.5">PF5</text>
<text x="14.1" y="230.6">PA14/SWCLK</text>
<text x="56.4" y="230.6">SWO</text>
<text x="102.3" y="230.6">PB3</text>
<text x="14.1" y="234.1">NRST</text>
<text x="56.4" y="234.1">ATLK_TX</text>
<text x="56.4" y="237.6">ATLK_RX</text>
<text x="102.3" y="234.1">USART1_RX</text>
<text x="102.3" y="237.6">USART1_TX</text>
<text x="296.3" y="237.6">PF6</text>
<text x="132.3" y="248.2">PC11</text>
<text x="158.7" y="248.2">CS</text>
<text x="179.9" y="248.2">PC8</text>
<text x="206.4" y="248.2">IO2</text>
<text x="132.3" y="255.3">PC9</text>
<text x="158.7" y="255.3">IO0</text>
<text x="179.9" y="255.3">PC5</text>
<text x="206.4" y="255.3">IO3</text>
<text x="132.3" y="262.3">PB7</text>
<text x="158.7" y="262.3">IO1</text>
<text x="179.9" y="262.3">PB2</text>
<text x="206.4" y="262.3">SCK</text>
</g>
<g font-size="1.9" fill="#a00000">
<text x="163.1" y="58.9" transform="rotate(-90 163.1 58.9)">+</text>
<text x="263.9" y="208.6">+</text>
<text x="263.9" y="222.7">+</text>
<text x="263.9" y="236.8">+</text>
</g>
</svg>
